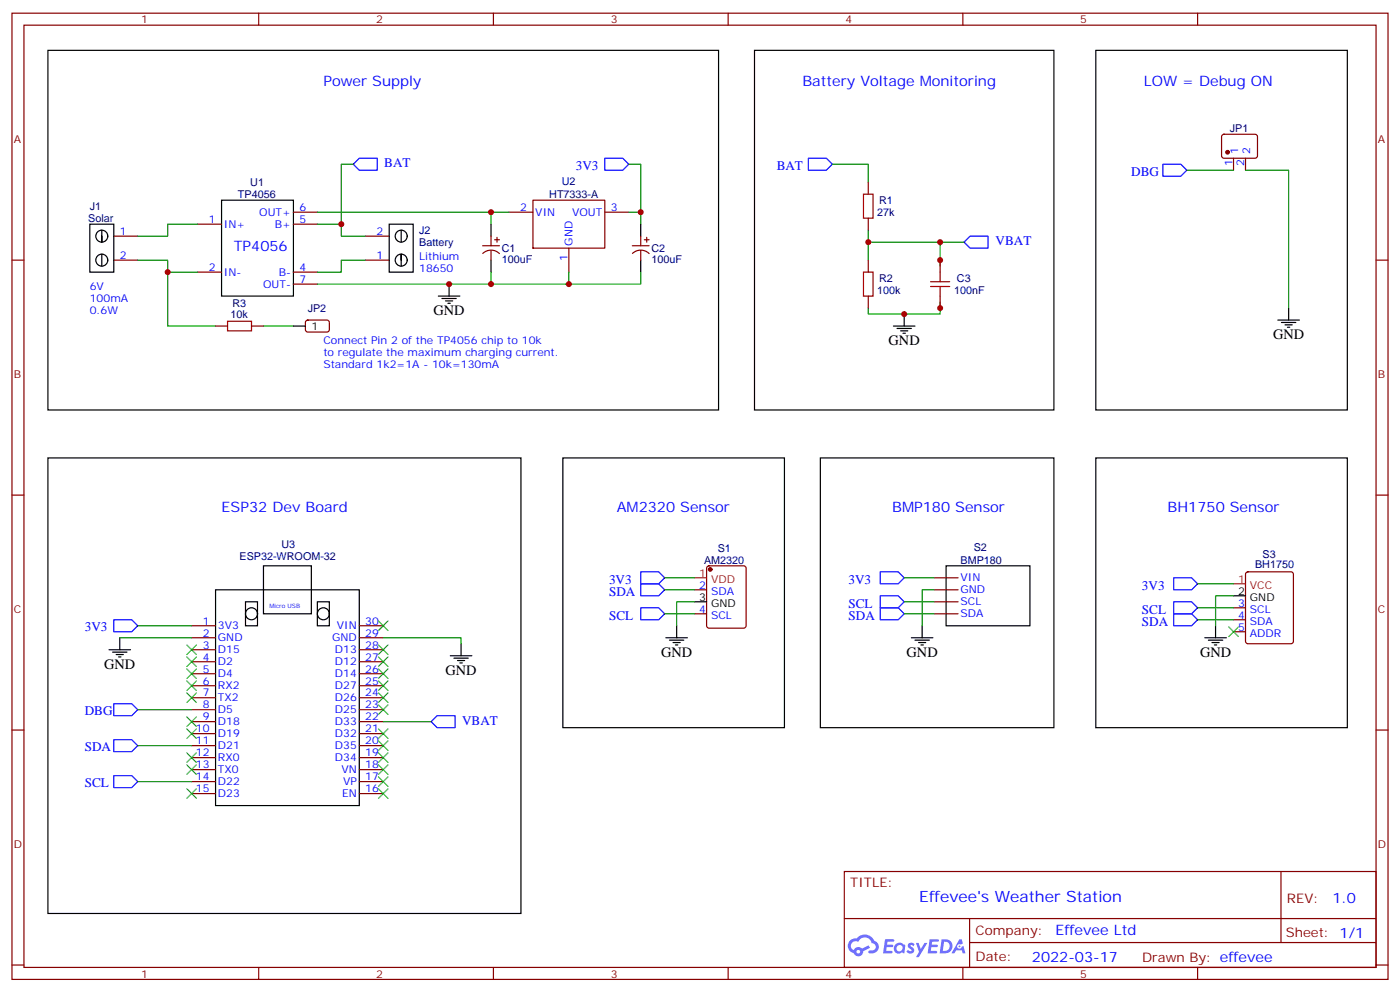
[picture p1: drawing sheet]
<svg xmlns="http://www.w3.org/2000/svg" width="412mm" height="292mm" viewBox="0 0 412 292" stroke-linecap="round" stroke-linejoin="round" font-family="sans-serif">
<g fill="none" stroke="#870000" stroke-width=".35">
<path d="M3.5 3.9h405.4v284.3h-405.4zM7.1 7.4h398.2v277.3h-398.2zM76.2 3.9v3.5M145.3 3.9v3.5M214.5 3.9v3.5M283.6 3.9v3.5M352.8 3.9v3.5M3.5 76.6h3.6M405.3 76.6h3.6M3.5 145.7h3.6M405.3 145.7h3.6M3.5 214.8h3.6"/>
<path d="M405.3 214.8h3.6M248.7 256.5h156.6v28.2h-156.6zM377.3 256.5v20.9M248.7 270.3h156.5M285.6 277.4h119.6M285.6 270.3v14.1M3.5 284h3.6M76.2 284.7v3.5M145.3 284.7v3.5M214.5 284.7v3.5M283.6 284.7v3.5M352.8 284.7v3.5"/>
<path d="M405.3 284h3.6"/>
</g>
<g fill="#5487ff">
<path d="M267.7 277.6a1.22 1.22 0 0 1 1.7 .3l-.4 .6a.47 .47 0 0 0-.3-.4 .47 .47 0 0 0-.5 .2l.1 .2a1.14 1.14 0 0 1 .8 1.8 1.14 1.14 0 0 1-1.9-.1l-.2-.1 .5-.6 .7 .4a.29 .29 0 0 0 .3-.2 .29 .29 0 0 0-.2-.3 1.04 1.04 0 0 1-.6-1.8z"/>
<path d="M260.7 276.4h2.4l.3 .2-.2 .5h-1.8l-.1 .9h1.5l.3 .4-.3 .3h-1.6l-.2 1.1 1.7 .1 .2 .3-.2 .3-2.6 .1z"/>
<path d="M273.8 276.4h2.4l.3 .2-.1 .5h-1.8l-.2 .9h1.6l.3 .4-.4 .3h-1.6l-.1 1.1 1.7 .1 .2 .3-.2 .3h-2.6z"/>
<path d="M282.6 276.4h.7l.3 1.3-.6 .3a.69 .69 0 0 0-1 .2 .69 .69 0 0 0 .4 1 .69 .69 0 0 0 .9-.6l.5-.3 .6 2.2h-.8l-.2-.8h-1.8l-.5 .8h-.8z"/>
<path d="M269.8 277.5h.8l.6 1.8 1.1-1.8h.9l-2.6 4.2h-.8l.9-1.6z"/>
<path d="M277.4 276.4l-.6 4.2h1.3a2.11 2.11 0 0 0 2.5-2.2 2.11 2.11 0 0 0-2.5-2zM278.1 277.1a1.39 1.39 0 0 1 1.7 1.5 1.39 1.39 0 0 1-1.8 1.2h-.3z"/>
<path d="M263.7 278a1.54 1.54 0 0 0-.1 2.2 1.54 1.54 0 0 0 2.2 .1l.6 .3 .3-2.3-.2-.3h-.4a1.49 1.49 0 0 0-2.4 0zM264 279a.94 .94 0 0 1 1.8 0 .94 .94 0 0 1-1.8 0z"/>
<path d="M250.4 276.8a2.18 2.18 0 0 0 1.1 3.7 1.44 1.44 0 0 0 1.6 .9 1.44 1.44 0 0 0 1.2-1.5l2-1-.5-.7-1.9 1a1.47 1.47 0 0 0-2.4 .4 1.39 1.39 0 0 1-.7-1.9 1.39 1.39 0 0 1 2-.5 2.12 2.12 0 0 1 2.2-1.3 2.12 2.12 0 0 1 1.9 1.7 1.14 1.14 0 0 1 1.1 1.4 1.14 1.14 0 0 1-1.7 .7 .43 .43 0 0 0-.5 .4 .43 .43 0 0 0 .4 .5 1.98 1.98 0 0 0 2.5-1.3 1.98 1.98 0 0 0-1.2-2.5 3.1 3.1 0 0 0-5.3-.7l-.9 .1zM252.3 280.1a.55 .55 0 0 1 1.1 0 .55 .55 0 0 1-1.1 0z"/>
<circle cx="282.6" cy="278.5" r=".26"/>
</g>
<g fill="none" stroke="#000" stroke-width=".35">
<path d="M14.1 14.8h197.6v105.8h-197.6zM222.2 14.8h88.2v105.8h-88.2zM322.8 14.8h74.1v105.8h-74.1zM65.3 58.9h21.1v28.2h-21.1zM26.5 66h7v14.1h-7zM30 67.7v3.6v-1.8M30 74.8v3.5M114.7 66h7v14.1h-7zM118.2 76.6v-1.8v3.5M118.2 67.7v3.6M144.6 66v3.5M144.6 76.6v3.5"/>
<path d="M188.7 66v3.5M188.7 76.6v3.5M86.4 96h3.6M129.1 87.1h6.4M130.2 87.8h4.2M131.2 88.5h2.1M131.9 89.3h.7M132.3 83.6v3.5M263.2 96h6.3M264.2 96.7h4.3M265.3 97.4h2.1M266 98.1h.7"/>
<path d="M266.3 92.4v3.6M376.4 94.2h6.4M377.5 94.9h4.2M378.5 95.6h2.1M379.2 96.3h.7M379.6 90.7v3.5M14.1 134.8h139.4v134h-139.4zM165.8 134.8h65.3v79.3h-65.3zM241.7 134.8h68.7v79.3h-68.7zM322.8 134.8h74.1v79.3h-74.1zM63.5 173.6h42.3v63.5h-42.3zM72.3 177.1h3.5v7h-3.5z"/>
<path d="M77.6 166.5h14.1v14.1h-14.1zM93.5 177.1h3.5v7h-3.5zM204.6 177.1h3.5M278.7 166.5h24.7v17.6h-24.7zM363.4 175.3h3.5M32.1 191.2h6.4M33.2 191.9h4.2M34.2 192.6h2.1M34.9 193.3h.7M35.3 187.7v3.5M132.6 193h6.4M133.7 193.7h4.2"/>
<path d="M134.8 194.4h2.1M135.5 195.1h.7M135.8 189.4v3.6M196.1 187.7h6.4M197.2 188.4h4.2M198.3 189.1h2.1M199 189.8h.7M199.3 184.1v3.6M268.5 187.7h6.3M269.5 188.4h4.3M270.6 189.1h2.1M271.3 189.8h.7"/>
<path d="M271.6 184.1v3.6M354.9 187.7h6.3M356 188.4h4.2M357 189.1h2.1M357.7 189.8h.7M358.1 184.1v3.6"/>
<circle cx="30" cy="76.6" r="1.76"/>
<circle cx="30" cy="69.5" r="1.76"/>
<circle cx="118.2" cy="76.6" r="1.76"/>
<circle cx="118.2" cy="69.5" r="1.76"/>
<circle cx="74.1" cy="180.6" r="1.76"/>
<circle cx="95.2" cy="180.6" r="1.76"/>
</g>
<g fill="none" stroke="#870000" stroke-width=".35">
<path d="M360.1 39.7l.4-.2 9.5 .1 .4 .6v5.9l-.7 .5-9.4-.1-.5-.6v-5.7zM157 58.9h21.2v14.1h-21.2zM255.8 53.6v3.6M363.4 46.6v3.5M366.9 46.6v3.5M33.5 69.5h7.1M33.5 76.6h7.1M58.2 66h7.1M86.4 66h7.1M86.4 62.4h7.1M107.6 69.5h7.1M107.6 76.6h7.1"/>
<path d="M142.2 72.3h4.9M142.2 74.6a3.5 3.5 0 0 1 4.9 0M144.6 69.5v2.8M144.6 73.7v2.9M145.7 70.6h1.4M146.4 69.8v1.5M149.9 62.4h7.1M167.6 73v7.1M178.2 62.4h7M186.3 72.3h4.9M186.3 74.6a3.5 3.5 0 0 1 4.9 0M188.7 69.5v2.8"/>
<path d="M188.7 73.7v2.9M189.8 70.6h1.4M190.5 69.8v1.5M255.8 64.2v3.5M255.8 76.6v3.5M276.9 76.6v3.5M58.2 80.1h7.1M63.5 96h3.5M74.1 96h3.5M86.4 80.1h7.1M86.4 83.6h7.1M90.2 94.4l.5-.2h5.9l.4 .7-.1 2.4-.6 .4h-5.9l-.4-.7v-2.1z"/>
<path d="M255.8 87.1v3.6M276.9 87.1v3.6M204.6 173.6h3.5M208.4 166.7l.4-.2h10.3l.6 .4 .1 17.2-.5 .7-10.5 .1-.6-.5-.1-17.2zM275.2 173.6h7M275.2 170h7M275.2 177.1h7M363.4 178.9h3.5M367.1 168.5l.5-.2h12.7l.6 .4 .1 20-.5 .7h-12.9l-.7-.4v-20zM56.4 184.1h7.1M56.4 187.7h7.1M56.4 191.2h7.1"/>
<path d="M56.4 194.7h7.1M56.4 198.3h7.1M105.8 184.1h7.1M105.8 187.7h7.1M105.8 191.2h7.1M105.8 194.7h7.1M105.8 198.3h7.1M204.6 180.6h3.5M275.2 180.6h7M363.4 182.4h3.5M363.4 185.9h3.5M56.4 201.8h7.1"/>
<path d="M56.4 205.3h7.1M56.4 208.8h7.1M56.4 212.4h7.1M56.4 215.9h7.1M56.4 219.4h7.1M105.8 201.8h7.1M105.8 205.3h7.1M105.8 208.8h7.1M105.8 212.4h7.1M105.8 215.9h7.1M105.8 219.4h7.1M56.4 223h7.1"/>
<path d="M56.4 226.5h7.1M56.4 230h7.1M56.4 233.5h7.1M105.8 223h7.1M105.8 226.5h7.1M105.8 230h7.1M105.8 233.5h7.1"/>
</g>
<g fill="none" stroke="#008700" stroke-width=".35">
<path d="M104.1 48.3h-3.6v17.7M185.2 48.3h3.5v14.1M245.2 48.3h10.6v5.3M349.6 50.1h13.8M366.9 50.1h12.7v40.6M40.6 76.6h8.8v3.5h8.8M58.2 66h-8.8v3.5h-8.8M93.5 66h7v3.5h7.1M93.5 62.4h56.4M107.6 76.6h-7.1v3.5h-7M144.6 62.4v3.6M185.2 62.4h3.5v3.6"/>
<path d="M255.8 67.7v8.9M255.8 71.3h28.2M276.9 71.3v7M49.4 80.1v15.9h14.1M77.6 96h8.8M144.6 80.1v3.5M167.6 80.1v3.5M188.7 80.1v3.5h-95.2M276.9 88.9v3.5h-21.1v-1.7M195.8 170h8.8M195.8 173.6h8.8M204.6 177.1h-5.3v7"/>
<path d="M266.3 170h8.9M266.3 177.1h8.9M275.2 173.6h-3.6v10.5M352.8 178.9h10.6M352.8 171.8h10.6M363.4 175.3h-5.3v8.8M35.3 187.7h21.1M40.6 184.1h15.8M112.9 187.7h22.9v1.7M195.8 180.6h8.8M266.3 180.6h8.9M352.8 182.4h10.6"/>
<path d="M40.6 219.4h15.8M40.6 208.8h15.8M112.9 212.4h14.1M40.6 230h15.8"/>
</g>
<g fill="none" stroke="#00f" stroke-width=".35">
<path d="M104.1 48.3l1.7-1.7h5.3v3.5h-5.3zM178.2 46.6h5.2l1.8 1.7-1.8 1.8h-5.2zM238.1 46.6h5.3l1.8 1.7-1.8 1.8h-5.3zM342.5 48.3h5.3l1.8 1.8-1.8 1.8h-5.3zM284 71.3l1.8-1.8h5.2v3.5h-5.2zM188.7 168.3h5.3l1.8 1.7-1.8 1.8h-5.3zM188.7 171.8h5.3l1.8 1.8-1.8 1.7h-5.3zM188.7 178.9h5.3l1.8 1.7-1.8 1.8h-5.3zM259.3 168.3h5.3l1.7 1.7-1.7 1.8h-5.3zM259.3 178.9h5.3l1.7 1.7-1.7 1.8h-5.3zM259.3 175.3h5.3l1.7 1.8-1.7 1.8h-5.3zM345.7 177.1h5.3l1.8 1.8-1.8 1.7h-5.3z"/>
<path d="M345.7 170h5.3l1.8 1.8-1.8 1.8h-5.3zM33.5 182.4h5.3l1.8 1.7-1.8 1.8h-5.3zM345.7 180.6h5.3l1.8 1.8-1.8 1.7h-5.3zM33.5 217.7h5.3l1.8 1.7-1.8 1.8h-5.3zM33.5 207.1h5.3l1.8 1.7-1.8 1.8h-5.3zM127 212.4l1.8-1.8h5.3v3.5h-5.3zM33.5 228.2h5.3l1.8 1.8-1.8 1.8h-5.3z"/>
</g>
<g fill="none" stroke="#3c3" stroke-width=".35">
<path d="M55 189.8l2.9 2.8M55 193.3l2.9 2.8M55 196.8l2.9 2.9M57.9 189.8l-2.9 2.8M57.9 193.3l-2.9 2.8M57.9 196.8l-2.9 2.9M111.5 182.7l2.8 2.9M111.5 189.8l2.8 2.8M111.5 193.3l2.8 2.8M111.5 196.8l2.8 2.9M114.3 182.7l-2.8 2.9M114.3 189.8l-2.8 2.8"/>
<path d="M114.3 193.3l-2.8 2.8M114.3 196.8l-2.8 2.9M361.9 184.5l2.9 2.8M364.8 184.5l-2.9 2.8M55 200.4l2.9 2.8M55 203.9l2.9 2.8M55 211l2.9 2.8M55 214.5l2.9 2.8M57.9 200.4l-2.9 2.8M57.9 203.9l-2.9 2.8M57.9 211l-2.9 2.8M57.9 214.5l-2.9 2.8"/>
<path d="M111.5 200.4l2.8 2.8M111.5 203.9l2.8 2.8M111.5 207.4l2.8 2.9M111.5 214.5l2.8 2.8M111.5 218l2.8 2.8M114.3 200.4l-2.8 2.8M114.3 203.9l-2.8 2.8M114.3 207.4l-2.8 2.9M114.3 214.5l-2.8 2.8M114.3 218l-2.8 2.8M55 221.5l2.9 2.9M55 225.1l2.9 2.8"/>
<path d="M55 232.1l2.9 2.8M57.9 221.5l-2.9 2.9M57.9 225.1l-2.9 2.8M57.9 232.1l-2.9 2.8M111.5 221.5l2.8 2.9M111.5 225.1l2.8 2.8M111.5 228.6l2.8 2.8M111.5 232.1l2.8 2.8M114.3 221.5l-2.8 2.9M114.3 225.1l-2.8 2.8M114.3 228.6l-2.8 2.8M114.3 232.1l-2.8 2.8"/>
</g>
<g fill="#870000" stroke="#870000" stroke-width=".35">
<circle cx="209.2" cy="167.6" r=".53"/>
<circle cx="361.6" cy="44.8" r=".53"/>
</g>
<path d="M204.6 170h3.5M363.4 171.8h3.5" fill="none" stroke="#f00" stroke-width=".35"/>
<path d="M254.4 57.2h2.8v7h-2.8zM67 94.5h7.1v2.9h-7.1zM254.4 80.1h2.8v7h-2.8zM274.1 84.3h5.7M274.1 82.9h5.7M276.9 80.1v2.8M276.9 84.3v2.8" fill="none" stroke="#a10000" stroke-width=".35"/>
<g fill="#c00">
<circle cx="100.5" cy="66" r=".88"/>
<circle cx="255.8" cy="71.3" r=".88"/>
<circle cx="276.9" cy="71.3" r=".88"/>
<circle cx="266.3" cy="92.4" r=".88"/>
<circle cx="132.3" cy="83.6" r=".88"/>
<circle cx="144.6" cy="62.4" r=".88"/>
<circle cx="144.6" cy="83.6" r=".88"/>
<circle cx="188.7" cy="62.4" r=".88"/>
<circle cx="167.6" cy="83.6" r=".88"/>
<circle cx="49.4" cy="80.1" r=".88"/>
<circle cx="276.9" cy="90.7" r=".88"/>
<circle cx="276.9" cy="76.6" r=".88"/>
</g>
<text font-size="4.6" fill="#00f" x="270.8" y="265.5">Effevee's Weather Station</text>
<g font-size="4.2" fill="#00f">
<text x="95.2" y="25.4">Power Supply</text>
<text x="236.4" y="25.4">Battery Voltage Monitoring</text>
<text x="336.9" y="25.4">LOW = Debug ON</text>
<text x="68.8" y="73.7">TP4056</text>
<text x="65.3" y="150.6">ESP32 Dev Board</text>
<text x="181.7" y="150.6">AM2320 Sensor</text>
<text x="262.8" y="150.6">BMP180 Sensor</text>
<text x="344" y="150.6">BH1750 Sensor</text>
<text x="392.5" y="265.7">1.0</text>
<text x="310.9" y="275.3">Effevee Ltd</text>
<text x="304" y="283.1">2022-03-17</text>
</g>
<g font-size="4.2">
<text x="127.7" y="92.8">GND</text>
<text x="261.8" y="101.6">GND</text>
<text x="375" y="99.8">GND</text>
<text x="30.7" y="196.8">GND</text>
<text x="194.7" y="193.3">GND</text>
<text x="267.1" y="193.3">GND</text>
<text x="353.5" y="193.3">GND</text>
<text x="131.2" y="198.6">GND</text>
</g>
<g font-size="3.9" fill="#00f">
<text x="113.2" y="49.1">BAT</text>
<text x="169.6" y="50.1">3V3</text>
<text x="228.8" y="50">BAT</text>
<text x="333.2" y="51.8">DBG</text>
<text x="293.3" y="72.1">VBAT</text>
<text x="179.4" y="171.7">3V3</text>
<text x="250" y="171.7">3V3</text>
<text x="336.4" y="173.5">3V3</text>
<text x="179.4" y="175.3">SDA</text>
<text x="250" y="178.8">SCL</text>
<text x="25" y="185.7">3V3</text>
<text x="179.4" y="182.3">SCL</text>
<text x="250" y="182.3">SDA</text>
<text x="336.4" y="180.6">SCL</text>
<text x="336.4" y="184.1">SDA</text>
<text x="25" y="210.4">DBG</text>
<text x="136.1" y="213.3">VBAT</text>
<text x="25" y="221">SDA</text>
<text x="25" y="231.6">SCL</text>
</g>
<g font-size="3.9" fill="#800">
<text x="250.5" y="261.1">TITLE:</text>
<text x="379.1" y="265.7">REV:</text>
<text x="287.4" y="275.3">Company:</text>
<text x="378.7" y="275.9">Sheet: 1/1</text>
<text x="287.4" y="282.9">Date:</text>
<text x="336.4" y="283">Drawn By: effevee</text>
</g>
<g font-size="3.2" fill="#800">
<text x="41.6" y="6.9">1</text>
<text x="110.8" y="6.9">2</text>
<text x="179.9" y="6.9">3</text>
<text x="249.1" y="6.9">4</text>
<text x="318.2" y="6.9">5</text>
<text x="4.1" y="42">A</text>
<text x="405.9" y="42">A</text>
<text x="4.1" y="111.1">B</text>
<text x="405.9" y="111.1">B</text>
<text x="4.1" y="180.3">C</text>
<text x="405.9" y="180.3">C</text>
<text x="4.1" y="249.4">D</text>
<text x="405.9" y="249.4">D</text>
<text x="41.6" y="287.7">1</text>
<text x="110.8" y="287.7">2</text>
<text x="179.9" y="287.7">3</text>
<text x="249.1" y="287.7">4</text>
<text x="318.2" y="287.7">5</text>
</g>
<g font-size="3.2" fill="#000080">
<text x="362.3" y="38.9">JP1</text>
<text x="70.1" y="58.3">TP4056</text>
<text x="73.7" y="54.8">U1</text>
<text x="161.8" y="58.3">HT7333-A</text>
<text x="165.5" y="54.5">U2</text>
<text x="26" y="65.3">Solar</text>
<text x="26.5" y="61.7">J1</text>
<text x="258.3" y="63.6">27k</text>
<text x="259" y="60">R1</text>
<text x="123.5" y="68.9">J2</text>
<text x="123.5" y="72.4">Battery</text>
<text x="147.8" y="77.3">100uF</text>
<text x="147.8" y="74.1">C1</text>
<text x="191.9" y="77.3">100uF</text>
<text x="191.9" y="74.1">C2</text>
<text x="259" y="83">R2</text>
<text x="281.9" y="83">C3</text>
<text x="258.3" y="86.5">100k</text>
<text x="281.1" y="86.5">100nF</text>
<text x="67.9" y="93.6">10k</text>
<text x="68.4" y="90.3">R3</text>
<text x="90.6" y="91.8">JP2</text>
<text x="82.9" y="161.2">U3</text>
<text x="70.6" y="164.7">ESP32-WROOM-32</text>
<text x="207.4" y="165.9">AM2320</text>
<text x="211.4" y="162.4">S1</text>
<text x="283" y="165.9">BMP180</text>
<text x="286.8" y="162.3">S2</text>
<text x="369.7" y="167.2">BH1750</text>
<text x="371.9" y="164.1">S3</text>
</g>
<g font-size="3.2" fill="#00f">
<text x="364.8" y="45.3" transform="rotate(-90 364.8 45.3)">1</text>
<text x="368.3" y="45.3" transform="rotate(-90 368.3 45.3)">2</text>
<text x="363" y="48.8" transform="rotate(-90 363 48.8)">1</text>
<text x="366.5" y="48.8" transform="rotate(-90 366.5 48.8)">2</text>
<text x="61.5" y="65.6">1</text>
<text x="76.4" y="63.5">OUT+</text>
<text x="88.2" y="65.6">5</text>
<text x="88.2" y="62.1">6</text>
<text x="153.2" y="62.1">2</text>
<text x="157.7" y="63.5">VIN</text>
<text x="168.5" y="63.5">VOUT</text>
<text x="179.9" y="62.1">3</text>
<text x="35.3" y="69.1">1</text>
<text x="66" y="67">IN+</text>
<text x="81" y="67">B+</text>
<text x="110.9" y="69.1">2</text>
<text x="35.3" y="76.2">2</text>
<text x="110.9" y="76.2">1</text>
<text x="123.5" y="76.6">Lithium</text>
<text x="167.2" y="76.8" transform="rotate(-90 167.2 76.8)">1</text>
<text x="168.6" y="72.3" transform="rotate(-90 168.6 72.3)">GND</text>
<text x="61.5" y="79.7">2</text>
<text x="66" y="81.1">IN-</text>
<text x="82.1" y="81.1">B-</text>
<text x="88.2" y="79.7">4</text>
<text x="88.2" y="83.3">7</text>
<text x="123.5" y="80.1">18650</text>
<text x="26.5" y="85.4">6V</text>
<text x="26.5" y="88.9">100mA</text>
<text x="77.5" y="84.7">OUT-</text>
<text x="26.5" y="92.4">0.6W</text>
<text x="95.2" y="101.2">Connect Pin 2 of the TP4056 chip to 10k</text>
<text x="95.2" y="104.8">to regulate the maximum charging current.</text>
<text x="95.2" y="108.3">Standard 1k2=1A - 10k=130mA</text>
<text x="205.9" y="173.2">2</text>
<text x="282.9" y="171.1">VIN</text>
<text x="209.4" y="175">SDA</text>
<text x="282.9" y="174.6">GND</text>
<text x="282.9" y="178.2">SCL</text>
<text x="364.7" y="178.5">3</text>
<text x="59.7" y="183.8">1</text>
<text x="64.2" y="185.2">3V3</text>
<text x="99.3" y="185.2">VIN</text>
<text x="107.6" y="183.8">30</text>
<text x="205.9" y="180.3">4</text>
<text x="209.4" y="182">SCL</text>
<text x="282.9" y="181.7">SDA</text>
<text x="364.7" y="182">4</text>
<text x="364.7" y="185.6">5</text>
<text x="368.2" y="180.3">SCL</text>
<text x="368.2" y="183.8">SDA</text>
<text x="59.7" y="187.3">2</text>
<text x="59.7" y="190.9">3</text>
<text x="64.2" y="188.7">GND</text>
<text x="97.8" y="188.7">GND</text>
<text x="107.6" y="187.3">29</text>
<text x="107.6" y="190.9">28</text>
<text x="368.2" y="187.3">ADDR</text>
<text x="59.7" y="194.4">4</text>
<text x="59.7" y="197.9">5</text>
<text x="64.2" y="192.3">D15</text>
<text x="64.2" y="195.8">D2</text>
<text x="98.7" y="195.8">D12</text>
<text x="98.7" y="192.3">D13</text>
<text x="107.6" y="197.9">26</text>
<text x="107.6" y="194.4">27</text>
<text x="59.7" y="201.4">6</text>
<text x="64.2" y="199.3">D4</text>
<text x="64.2" y="202.8">RX2</text>
<text x="98.7" y="202.8">D27</text>
<text x="98.7" y="199.3">D14</text>
<text x="107.6" y="201.4">25</text>
<text x="59.7" y="205">7</text>
<text x="59.7" y="208.5">8</text>
<text x="64.2" y="206.4">TX2</text>
<text x="64.2" y="209.9">D5</text>
<text x="98.7" y="206.4">D26</text>
<text x="98.7" y="209.9">D25</text>
<text x="107.6" y="205">24</text>
<text x="107.6" y="208.5">23</text>
<text x="57.7" y="215.5">10</text>
<text x="59.7" y="212">9</text>
<text x="64.2" y="213.4">D18</text>
<text x="98.7" y="213.4">D33</text>
<text x="107.6" y="212">22</text>
<text x="107.6" y="215.5">21</text>
<text x="57.7" y="219.1">11</text>
<text x="64.2" y="217">D19</text>
<text x="64.2" y="220.5">D21</text>
<text x="98.7" y="217">D32</text>
<text x="98.7" y="220.5">D35</text>
<text x="107.6" y="219.1">20</text>
<text x="57.7" y="222.6">12</text>
<text x="57.7" y="226.1">13</text>
<text x="64.2" y="224">RX0</text>
<text x="64.2" y="227.5">TX0</text>
<text x="98.7" y="224">D34</text>
<text x="100.6" y="227.5">VN</text>
<text x="107.6" y="222.6">19</text>
<text x="107.6" y="226.1">18</text>
<text x="57.7" y="229.7">14</text>
<text x="57.7" y="233.2">15</text>
<text x="64.2" y="231.1">D22</text>
<text x="101" y="231.1">VP</text>
<text x="107.6" y="229.7">17</text>
<text x="107.6" y="233.2">16</text>
<text x="64.2" y="234.6">D23</text>
<text x="100.7" y="234.6">EN</text>
</g>
<g font-size="3.2">
<text x="91.7" y="97">1</text>
<text x="205.9" y="176.7">3</text>
<text x="209.4" y="178.5">GND</text>
<text x="364.7" y="175">2</text>
<text x="368.2" y="176.7">GND</text>
</g>
<g font-size="3.2" fill="#f00">
<text x="205.9" y="169.7">1</text>
<text x="209.4" y="171.4">VDD</text>
<text x="364.7" y="171.4">1</text>
<text x="368.2" y="173.2">VCC</text>
</g>
<text font-size="1.8" fill="#00f" x="79.4" y="178.9">Micro USB</text>
</svg>
